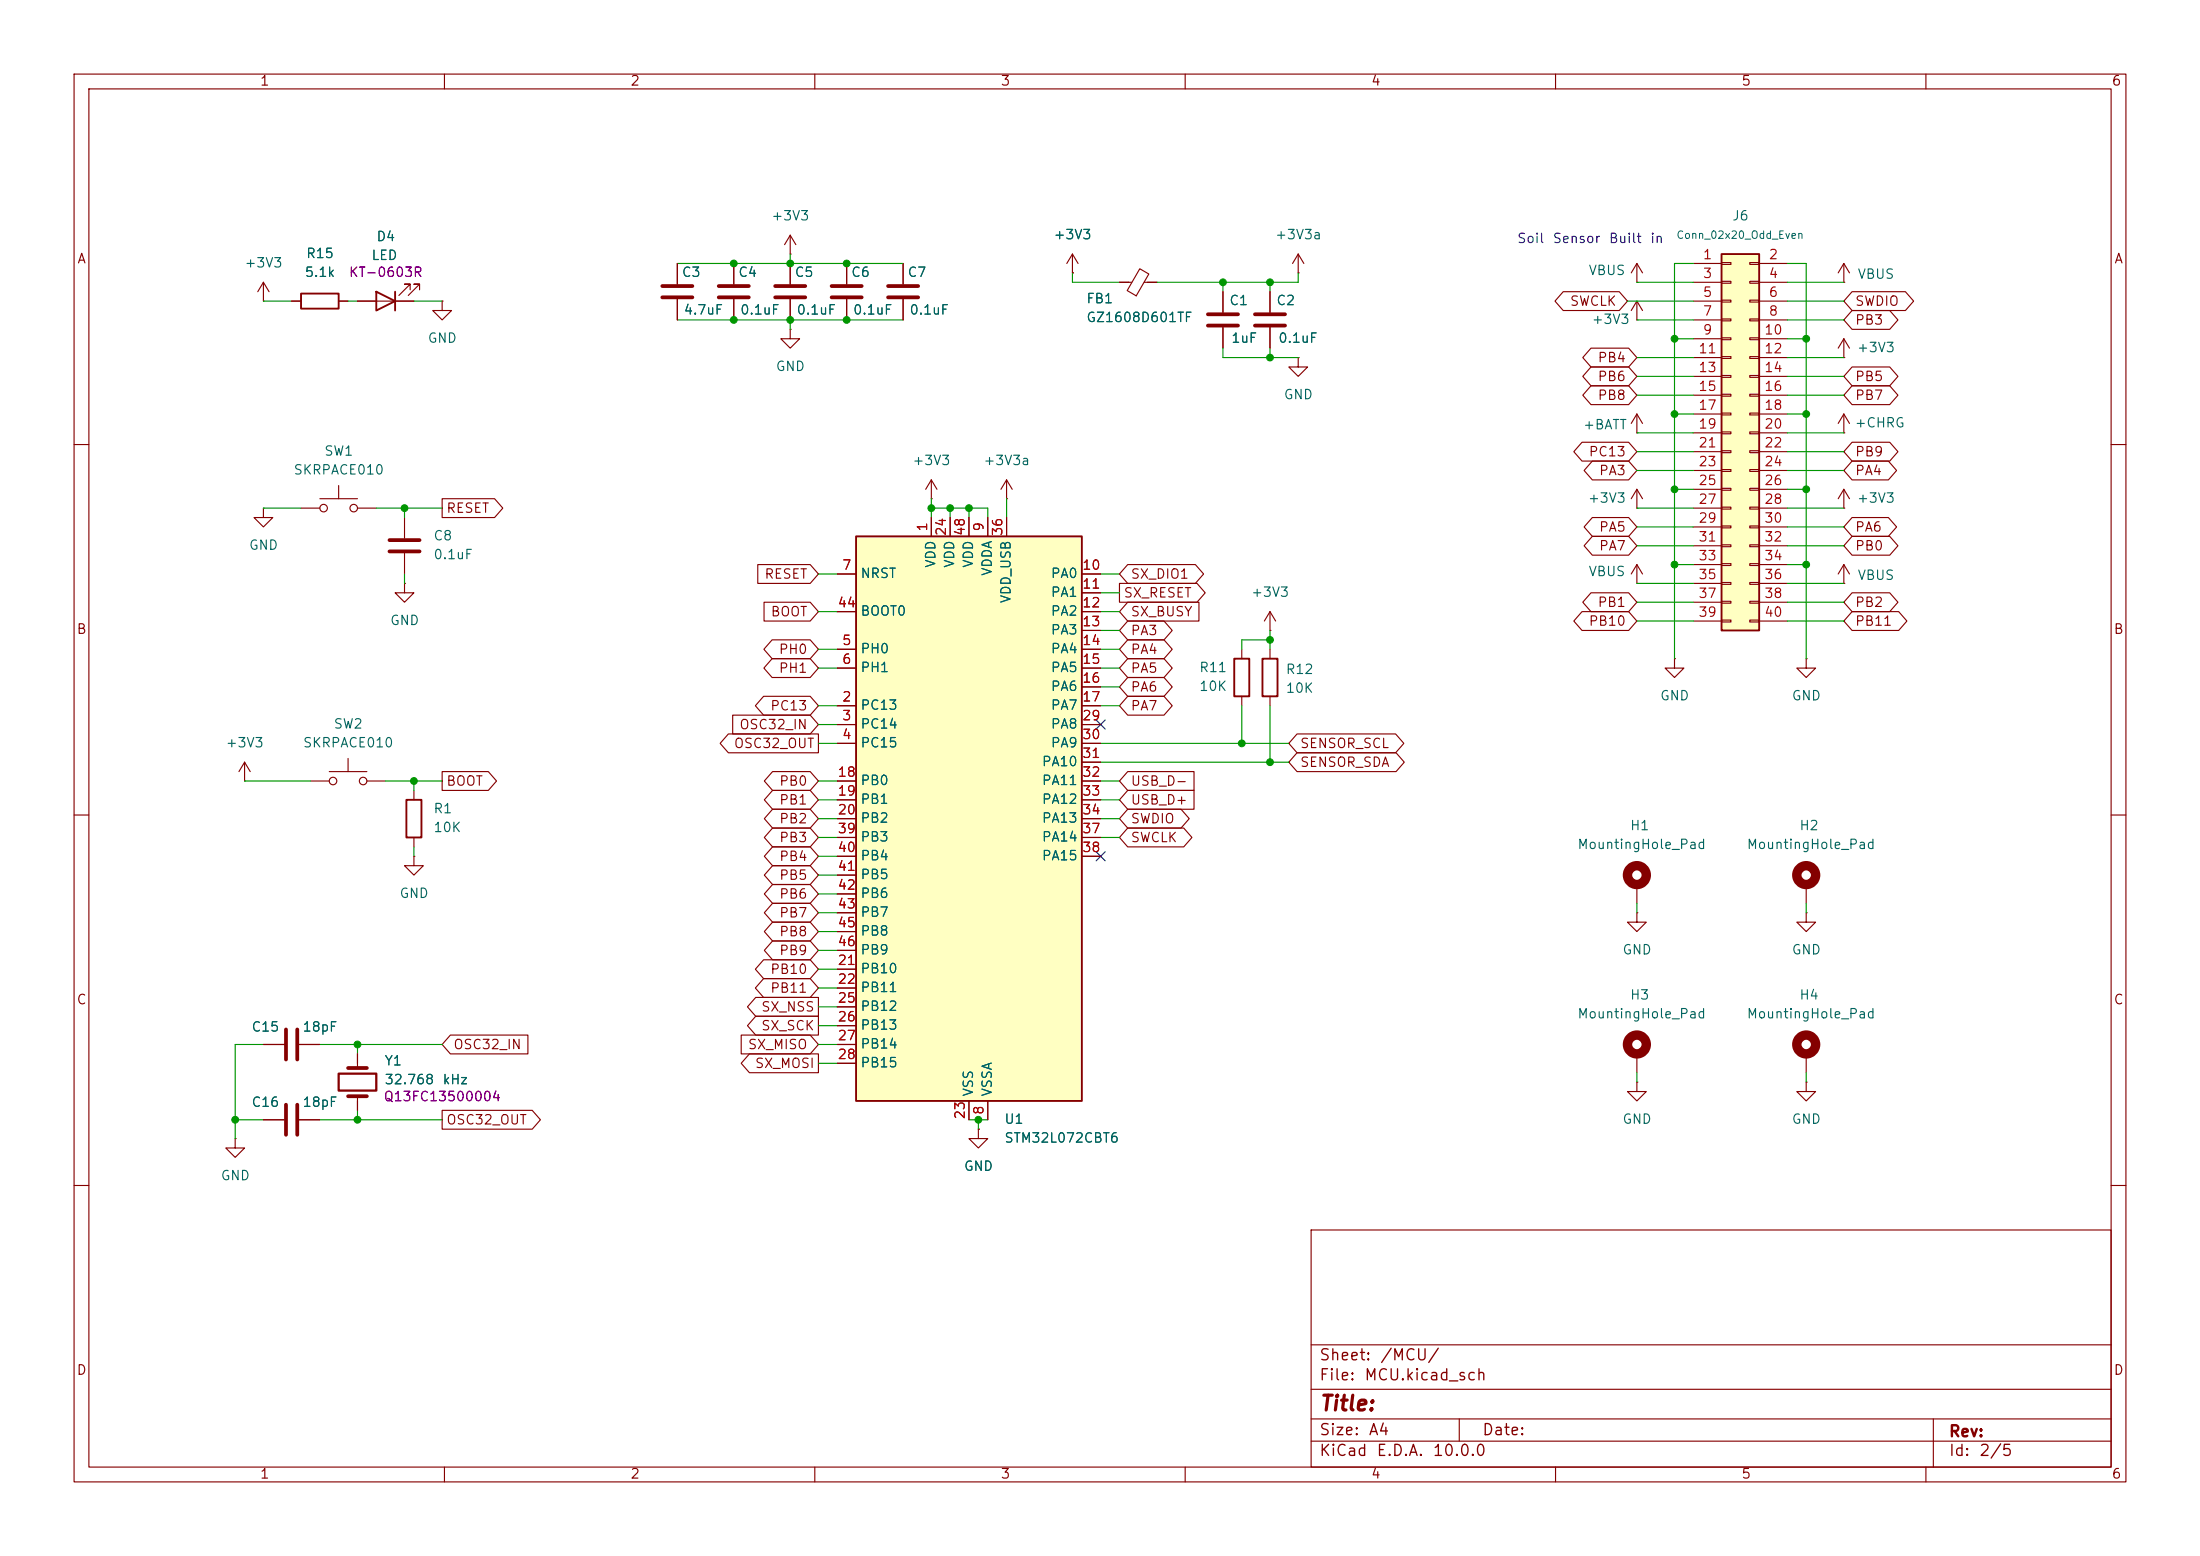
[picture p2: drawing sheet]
<svg xmlns="http://www.w3.org/2000/svg" width="297mm" height="210mm" viewBox="0 0 297 210" stroke-linecap="round" stroke-linejoin="round" font-family="sans-serif">
<g fill="none" stroke="#840000" stroke-width=".15">
<path d="M10 10h277v190h-277zM12 12h273v186h-273zM60 10v2M110 10v2M160 10v2M210 10v2M260 10v2M99.1 35.6v2.8M106.7 34.3h.1M106.7 31.8v2.5M106.7 35.6v2.8M106.7 31.8l-.8 1.2"/>
<path d="M106.7 31.8l.7 1.2M151.1 38.1h1.7M153.9 36.3l1.2 .7-1.7 2.9-1.2-.7zM154.5 38.1h1.7M165.1 39.4v2.8M171.4 39.4v2.8M175.3 36.8h.1M175.3 34.3l-.8 1.3M175.3 34.3l.7 1.3M175.3 34.3v2.5M99.1 40.4v2.8M106.7 44.5v1.2h1.2l-1.2 1.3-1.3-1.3h1.3"/>
<path d="M106.7 44.5h.1M106.7 40.4v2.8M165.1 44.2v2.8M171.4 44.2v2.8M175.3 48.3v1.2h1.2l-1.2 1.3-1.3-1.3h1.3M175.3 48.3h.1M10 60h2M35.6 68.6v1.3h1.2l-1.2 1.2-1.3-1.2h1.3M35.6 68.6h.1M125.7 67.3h.1M125.7 64.8l-.7 1.2M125.7 64.8l.8 1.2"/>
<path d="M125.7 64.8v2.5M135.9 67.3h.1M135.9 64.8l-.8 1.2M135.9 64.8l.8 1.2M135.9 64.8v2.5M285 60h2M167.6 87.6v1.3M167.6 94v1.3M171.4 85.1h.1M171.4 82.6v2.5M171.4 87.6v1.3M171.4 94v1.3"/>
<path d="M171.4 82.6l-.7 1.2M171.4 82.6l.8 1.2M243.8 88.9v1.3h1.3l-1.3 1.2-1.2-1.2h1.2M243.8 88.9h.1M10 110h2M243.8 119.4v2.5M285 110h2M10 160h2M177 166h108v32h-108zM285 160h2M60 198v2M110 198v2"/>
<path d="M160 198v2M177 194.5h108M177 191.5h108M177 187.5h108M177 181.5h108M197 191.5v3M210 198v2M260 198v2M261 191.5v6.5"/>
</g>
<path d="M97 38.6h4.1M104.6 38.6h4.1M97 40.1h4.1M104.6 40.1h4.1M163.1 43.9h4M163.1 42.4h4M169.4 43.9h4.1M169.4 42.4h4.1" fill="none" stroke="#840000" stroke-width=".51"/>
<circle cx="243.8" cy="118.1" r="1.27" fill="none" stroke="#840000" stroke-width="1.3"/>
<path d="M166.6 88.9h2.1v5.1h-2.1zM170.4 88.9h2.1v5.1h-2.1z" fill="none" stroke="#840000" stroke-width=".25"/>
<path d="M115.6 72.4h30.4v76.2h-30.4z" fill="#ffffc2"/>
<path d="M115.6 72.4h30.4v76.2h-30.4z" fill="none" stroke="#840000" stroke-width=".25"/>
<g fill="none" stroke="#840000" stroke-width=".15">
<path d="M113 77.5h2.6M125.7 69.9v2.5M128.3 69.9v2.5M130.8 69.9v2.5M133.3 69.9v2.5M135.9 69.9v2.5M146 77.5h2.6M248.9 68.6h.1M248.9 78.7h.1M248.9 66l-.7 1.3M248.9 66l.8 1.3M248.9 66v2.6"/>
<path d="M248.9 76.2v2.5M248.9 76.2l-.7 1.3M248.9 76.2l.8 1.3M113 95.3h2.6M113 97.8h2.6M113 87.6h2.6M113 90.2h2.6M113 82.6h2.6M146 95.3h2.6M146 97.8h2.6M146 87.6h2.6M146 90.2h2.6"/>
<path d="M146 80h2.6M146 82.6h2.6M146 85.1h2.6M146 92.7h2.6M113 100.3h2.6M113 105.4h2.6M113 108h2.6M113 110.5h2.6M113 113h2.6M113 115.6h2.6M113 118.1h2.6M146 100.3h2.6"/>
<path d="M146 105.4h2.6M146 108h2.6M146 110.5h2.6M146 102.9h2.6M146 113h2.6M146 115.6h2.6M113 130.8h2.6M113 133.4h2.6M113 135.9h2.6M113 138.4h2.6M113 120.7h2.6M113 123.2h2.6"/>
<path d="M113 125.7h2.6M113 128.3h2.6M113 141h2.6M113 143.5h2.6M130.8 148.6v2.5M132.1 152.4v1.3h1.2l-1.2 1.2-1.3-1.2h1.3M132.1 152.4h.1M133.3 148.6v2.5"/>
</g>
<path d="M232.4 34.3h5.1v50.8h-5.1z" fill="#ffffc2"/>
<path d="M40.6 39.6h5.1v2.1h-5.1zM50.8 39.4l2.5 1.2-2.5 1.3zM53.3 39.4v2.5M232.4 34.3h5.1v50.8h-5.1zM54.9 108h2v5h-2z" fill="none" stroke="#840000" stroke-width=".25"/>
<g fill="none" stroke="#840000" stroke-width=".15">
<path d="M35.6 38.1l-.8 1.3M35.6 38.1l.7 1.3M35.6 38.1v2.5M55.4 39.1v-.7h-.8h.8l-1.6 1.5M56.6 39.1v-.7h-.7h.7l-1.5 1.5M91.4 35.6v2.8M99.1 35.6v2.8M106.7 35.6v2.8M114.3 35.6v2.8M121.9 35.6v2.8M144.8 36.8h.1M144.8 34.3l-.8 1.3"/>
<path d="M144.8 34.3l.7 1.3M144.8 34.3v2.5M151.1 38.1h1.3M154.9 38.1h1.3M165.1 39.4v2.8M171.4 39.4v2.8M211 39.4h7.6l1.1 1.2-1.1 1.3h-7.6l-1.1-1.3zM221 38.1h.1M221 35.6l-.8 1.2M221 35.6l.7 1.2M221 35.6v2.5M228.6 35.6h3.8"/>
<path d="M228.6 38.1h3.8M232.4 35.4h1.3v.3h-1.3zM232.4 38h1.3v.2h-1.3zM236.2 35.4h1.3v.3h-1.3zM236.2 38h1.3v.2h-1.3zM237.5 35.6h3.8M237.5 38.1h3.8M248.9 38.1h.1M248.9 35.6l-.7 1.2M248.9 35.6l.8 1.2M248.9 35.6v2.5M250 39.4h7.2l1.1 1.2-1.1 1.3h-7.2l-1.1-1.3z"/>
<path d="M35.6 40.6h.1M39.4 40.6h1.2M45.7 40.6h1.3M48.3 40.6h7.6M59.7 40.6v1.3h1.3l-1.3 1.3-1.3-1.3h1.3M59.7 40.6h.1M91.4 40.4v2.8M99.1 40.4v2.8M106.7 40.4v2.8M114.3 40.4v2.8M121.9 40.4v2.8M165.1 44.2v2.8"/>
<path d="M171.4 44.2v2.8M213.6 59.7h6.3l1.1 1.3-1.1 1.2h-6.3l-1.1-1.2zM214.8 52.1h5.1l1.1 1.2-1.1 1.3h-5.1l-1.1-1.3zM214.8 47h5.1l1.1 1.3-1.1 1.2h-5.1l-1.1-1.2zM214.8 49.5h5.1l1.1 1.3-1.1 1.3h-5.1l-1.1-1.3zM221 58.4h.1M221 43.2h.1M221 40.6v2.6M221 55.9v2.5M221 55.9l-.8 1.3M221 55.9l.7 1.3M221 40.6l-.8 1.3"/>
<path d="M221 40.6l.7 1.3M228.6 40.6h3.8M228.6 43.2h3.8M228.6 45.7h3.8M228.6 48.3h3.8M228.6 50.8h3.8M228.6 53.3h3.8M228.6 55.9h3.8M228.6 58.4h3.8M232.4 40.5h1.3v.3h-1.3zM232.4 43.1h1.3v.2h-1.3zM232.4 45.6h1.3v.2h-1.3z"/>
<path d="M232.4 48.1h1.3v.3h-1.3zM232.4 50.7h1.3v.2h-1.3zM232.4 53.2h1.3v.3h-1.3zM232.4 55.8h1.3v.2h-1.3zM232.4 58.3h1.3v.2h-1.3zM236.2 40.5h1.3v.3h-1.3zM236.2 43.1h1.3v.2h-1.3zM236.2 45.6h1.3v.2h-1.3zM236.2 48.1h1.3v.3h-1.3zM236.2 50.7h1.3v.2h-1.3zM236.2 53.2h1.3v.3h-1.3zM236.2 55.8h1.3v.2h-1.3z"/>
<path d="M236.2 58.3h1.3v.2h-1.3zM237.5 40.6h3.8M237.5 43.2h3.8M237.5 45.7h3.8M237.5 48.3h3.8M237.5 50.8h3.8M237.5 53.3h3.8M237.5 55.9h3.8M237.5 58.4h3.8M248.9 48.3h.1M248.9 58.4h.1M248.9 45.7v2.6"/>
<path d="M248.9 55.9v2.5M248.9 45.7l-.7 1.3M248.9 45.7l.8 1.3M248.9 55.9l-.7 1.3M248.9 55.9l.8 1.3M250 41.9h5.1l1.1 1.3-1.1 1.3h-5.1l-1.1-1.3zM250 52.1h5.1l1.1 1.2-1.1 1.3h-5.1l-1.1-1.3zM250 49.5h5.1l1.1 1.3-1.1 1.3h-5.1l-1.1-1.3zM250 59.7h5.1l1.1 1.3-1.1 1.2h-5.1l-1.1-1.2zM40.6 68.6h2.6M43.2 67.3h5.1M45.7 65.5v1.8"/>
<path d="M48.3 68.6h2.5M54.6 78.7v1.3h1.3l-1.3 1.3-1.3-1.3h1.3M54.6 78.7h.1M54.6 69.9v2.7M54.6 74.7v2.8M59.7 67.3h7.1l1.1 1.3-1.1 1.3h-7.1zM102.3 76.2h7.1l1.1 1.3-1.1 1.2h-7.1zM113 77.5h2.6M125.7 69.9v2.5M128.3 69.9v2.5M130.8 69.9v2.5M133.3 69.9v2.5"/>
<path d="M135.9 69.9v2.5M146 77.5h2.6M151.1 78.7h10.5l1.1 1.3-1.1 1.3h-10.5zM152.2 76.2h9.2l1.1 1.3-1.1 1.2h-9.2l-1.1-1.2zM215 69.8h4.9l1.1 1.3-1.1 1.3h-4.9l-1.1-1.3zM215 62.2h4.9l1.1 1.3-1.1 1.3h-4.9l-1.1-1.3zM215 72.4h4.9l1.1 1.3-1.1 1.2h-4.9l-1.1-1.2zM221 78.7h.1M221 68.6h.1M221 66v2.6M221 76.2v2.5M221 76.2l-.8 1.3"/>
<path d="M221 76.2l.7 1.3M221 66l-.8 1.3M221 66l.7 1.3M228.6 61h3.8M228.6 63.5h3.8M228.6 66h3.8M228.6 68.6h3.8M228.6 71.1h3.8M228.6 73.7h3.8M228.6 76.2h3.8M228.6 78.7h3.8M232.4 60.8h1.3v.3h-1.3z"/>
<path d="M232.4 63.4h1.3v.2h-1.3zM232.4 65.9h1.3v.3h-1.3zM232.4 68.5h1.3v.2h-1.3zM232.4 71h1.3v.2h-1.3zM232.4 73.5h1.3v.3h-1.3zM232.4 76.1h1.3v.2h-1.3zM232.4 78.6h1.3v.3h-1.3zM236.2 60.8h1.3v.3h-1.3zM236.2 63.4h1.3v.2h-1.3zM236.2 65.9h1.3v.3h-1.3zM236.2 68.5h1.3v.2h-1.3zM236.2 71h1.3v.2h-1.3z"/>
<path d="M236.2 73.5h1.3v.3h-1.3zM236.2 76.1h1.3v.2h-1.3zM236.2 78.6h1.3v.3h-1.3zM237.5 61h3.8M237.5 63.5h3.8M237.5 66h3.8M237.5 68.6h3.8M237.5 71.1h3.8M237.5 73.7h3.8M237.5 76.2h3.8M237.5 78.7h3.8M250 72.4h5.1l1.1 1.3-1.1 1.2h-5.1l-1.1-1.2z"/>
<path d="M250 62.2h4.9l1.1 1.3-1.1 1.3h-4.9l-1.1-1.3zM250 69.8h4.9l1.1 1.3-1.1 1.3h-4.9l-1.1-1.3zM98.3 99.1h12.2v2.5h-12.2l-1.1-1.3zM98.9 96.5h10.5l1.1 1.3-1.1 1.3h-10.5zM103.1 94h6.3l1.1 1.3-1.1 1.2h-6.3l-1.1-1.2zM103.1 81.3h6.3l1.1 1.3-1.1 1.2h-6.3zM104.2 88.9h5.2l1.1 1.3-1.1 1.2h-5.2l-1.1-1.2zM104.2 86.4h5.2l1.1 1.2-1.1 1.3h-5.2l-1.1-1.3zM113 95.3h2.6M113 97.8h2.6M113 87.6h2.6M113 90.2h2.6"/>
<path d="M113 82.6h2.6M146 95.3h2.6M146 97.8h2.6M146 87.6h2.6M146 90.2h2.6M146 80h2.6M146 82.6h2.6M146 85.1h2.6M146 92.7h2.6M152.2 81.3h9.7v2.5h-9.7l-1.1-1.2zM152.2 91.4h4.9l1.2 1.3-1.2 1.3h-4.9l-1.1-1.3zM152.2 86.4h4.9l1.2 1.2-1.2 1.3h-4.9l-1.1-1.3z"/>
<path d="M152.2 83.8h4.9l1.2 1.3-1.2 1.3h-4.9l-1.1-1.3zM152.2 88.9h4.9l1.2 1.3-1.2 1.2h-4.9l-1.1-1.2zM152.2 94h4.9l1.2 1.3-1.2 1.2h-4.9l-1.1-1.2zM175.1 99.1h13.3l1.1 1.2-1.1 1.3h-13.3l-1.1-1.3zM213.6 82.5h6.3l1.1 1.3-1.1 1.3h-6.3l-1.1-1.3zM214.8 80h5.1l1.1 1.3-1.1 1.3h-5.1l-1.1-1.3zM226.1 88.9v1.3h1.2l-1.2 1.2-1.3-1.2h1.3M226.1 88.9h.1M228.6 81.3h3.8M228.6 83.8h3.8M232.4 81.2h1.3v.2h-1.3zM232.4 83.7h1.3v.2h-1.3z"/>
<path d="M236.2 81.2h1.3v.2h-1.3zM236.2 83.7h1.3v.2h-1.3zM237.5 81.3h3.8M237.5 83.8h3.8M250 82.5h6.3l1.1 1.3-1.1 1.3h-6.3l-1.1-1.3zM250 80h5.1l1.1 1.3-1.1 1.3h-5.1l-1.1-1.3zM33 105.4h.1M33 102.9l-.7 1.2M33 102.9l.8 1.2M33 102.9v2.5M41.9 105.4h2.5M44.4 104.1h5.1"/>
<path d="M47 102.4v1.7M49.5 105.4h2.6M55.9 115.6v1.2h1.2l-1.2 1.3-1.3-1.3h1.3M55.9 115.6h.1M55.9 106.7v1.3M55.9 113v1.3M59.7 104.1h6.2l1.1 1.3-1.1 1.3h-6.2zM104.3 106.7h5.1l1.1 1.3-1.1 1.2h-5.1l-1.1-1.2zM104.3 104.1h5.1l1.1 1.3-1.1 1.3h-5.1l-1.1-1.3zM104.3 111.8h5.1l1.1 1.2-1.1 1.3h-5.1l-1.1-1.3zM104.3 109.2h5.1l1.1 1.3-1.1 1.3h-5.1l-1.1-1.3zM104.3 119.4h5.1l1.1 1.3-1.1 1.2h-5.1l-1.1-1.2z"/>
<path d="M104.3 114.3h5.1l1.1 1.3-1.1 1.2h-5.1l-1.1-1.2zM104.3 116.8h5.1l1.1 1.3-1.1 1.3h-5.1l-1.1-1.3zM113 105.4h2.6M113 100.3h2.6M113 108h2.6M113 110.5h2.6M113 113h2.6M113 115.6h2.6M113 118.1h2.6M146 105.4h2.6M146 100.3h2.6M146 108h2.6"/>
<path d="M146 110.5h2.6M146 102.9h2.6M146 113h2.6M146 115.6h2.6M152.2 104.1h9v2.6h-9l-1.1-1.3zM152.2 106.7h9v2.5h-9l-1.1-1.2zM152.2 111.8h7.6l1.1 1.2-1.1 1.3h-7.6l-1.1-1.3zM152.2 109.2h7.2l1.2 1.3-1.2 1.3h-7.2l-1.1-1.3zM175.1 101.6h13.4l1.1 1.3-1.1 1.2h-13.4l-1.1-1.2zM221 119.4v2.5M60.8 139.7h10.5v2.5h-10.5l-1.1-1.2zM100.1 139.7h9.3l1.1 1.3-1.1 1.2h-9.3z"/>
<path d="M102 137.2h8.5v2.5h-8.5l-1.1-1.3zM102 134.6h8.5v2.6h-8.5l-1.1-1.3zM103.1 129.5h6.3l1.1 1.3-1.1 1.3h-6.3l-1.1-1.3zM103.1 132.1h6.3l1.1 1.3-1.1 1.2h-6.3l-1.1-1.2zM104.3 121.9h5.1l1.1 1.3-1.1 1.3h-5.1l-1.1-1.3zM104.3 124.5h5.1l1.1 1.2-1.1 1.3h-5.1l-1.1-1.3zM104.3 127h5.1l1.1 1.3-1.1 1.2h-5.1l-1.1-1.2zM113 130.8h2.6M113 133.4h2.6M113 135.9h2.6M113 138.4h2.6M113 120.7h2.6"/>
<path d="M113 123.2h2.6M113 125.7h2.6M113 128.3h2.6M221 123.2v1.3h1.2l-1.2 1.2-1.3-1.2h1.3M221 123.2h.1M243.8 123.2v1.3h1.3l-1.3 1.2-1.2-1.2h1.2M243.8 123.2h.1M31.7 153.7v1.2h1.3l-1.3 1.3-1.2-1.3h1.2M31.7 153.7h.1M35.6 141h2.8M35.6 151.1h2.8M40.4 141h2.8"/>
<path d="M40.4 151.1h2.8M48.3 142.2v1.9M48.3 148v1.9M59.7 149.9h12.1l1.2 1.2-1.2 1.3h-12.1zM101.2 142.2h9.3v2.6h-9.3l-1.1-1.3zM113 141h2.6M113 143.5h2.6M130.8 148.6v2.5M132.1 152.4h.1M133.3 148.6v2.5M221 146.1v1.2h1.2l-1.2 1.3-1.3-1.3h1.3M221 146.1h.1"/>
<path d="M221 142.2v2.6M243.8 146.1v1.2h1.3l-1.3 1.3-1.2-1.3h1.2M243.8 146.1h.1M243.8 142.2v2.6"/>
<circle cx="43.7" cy="68.6" r=".51"/>
<circle cx="47.8" cy="68.6" r=".51"/>
<circle cx="45" cy="105.4" r=".51"/>
<circle cx="49" cy="105.4" r=".51"/>
</g>
<g fill="none" stroke="#840000" stroke-width=".51">
<path d="M89.4 38.6h4.1M112.3 38.6h4M119.9 38.6h4.1M89.4 40.1h4.1M112.3 40.1h4M119.9 40.1h4.1M52.6 72.9h4M52.6 74.4h4M38.6 138.9v4.1M40.1 138.9v4.1M38.6 149.1v4.1M40.1 149.1v4.1"/>
<path d="M47 148h2.5M47 144.1h2.5"/>
</g>
<g fill="none" stroke="#840000" stroke-width="1.3">
<circle cx="221" cy="118.1" r="1.27"/>
<circle cx="221" cy="141" r="1.27"/>
<circle cx="243.8" cy="141" r="1.27"/>
</g>
<path d="M45.7 144.9h5.1v2.3h-5.1z" fill="none" stroke="#840000" stroke-width=".3"/>
<g fill="none" stroke="#009600" stroke-width=".15">
<path d="M91.4 35.6h30.5M106.7 34.3v1.3M144.8 36.8v1.3h6.3M165.1 38.1v1.3M171.4 38.1v1.3M175.3 36.8v1.3h-19.1M221 38.1h7.6M228.6 35.6h-2.5v53.3M241.3 35.6h2.5v53.3M241.3 38.1h7.6M35.6 40.6h3.8M47 40.6h1.3"/>
<path d="M55.9 40.6h3.8M91.4 43.2h30.5M106.7 43.2v1.3M165.1 47v1.3h10.2M171.4 47v1.3M219.7 40.6h8.9M221 43.2h7.6M221 58.4h7.6M221 48.3h7.6M221 50.8h7.6M221 53.3h7.6M226.1 55.9h2.5"/>
<path d="M226.1 45.7h2.5M241.3 40.6h7.6M241.3 43.2h7.6M241.3 58.4h7.6M241.3 55.9h2.5M241.3 45.7h2.5M241.3 48.3h7.6M241.3 50.8h7.6M241.3 53.3h7.6M35.6 68.6h5M50.8 68.6h8.9M54.6 68.6v1.3"/>
<path d="M54.6 77.5v1.2M110.5 77.5h2.5M125.7 68.6h7.6v1.3M125.7 67.3v2.6M128.3 68.6v1.3M130.8 68.6v1.3M135.9 67.3v2.6M148.6 77.5h2.5M221 68.6h7.6M221 61h7.6M221 71.1h7.6M221 63.5h7.6"/>
<path d="M221 73.7h7.6M221 78.7h7.6M226.1 66h2.5M226.1 76.2h2.5M241.3 68.6h7.6M241.3 61h7.6M241.3 71.1h7.6M241.3 63.5h7.6M241.3 66h2.5M241.3 73.7h7.6M241.3 78.7h7.6M241.3 76.2h2.5"/>
<path d="M110.5 90.2h2.5M110.5 82.6h2.5M110.5 87.6h2.5M110.5 95.3h2.5M110.5 97.8h2.5M148.6 90.2h2.5M148.6 82.6h2.5M148.6 87.6h2.5M148.6 95.3h2.5M148.6 85.1h2.5M148.6 92.7h2.5M148.6 80h2.5"/>
<path d="M167.6 95.3v5M171.4 86.4h-3.8v1.2M171.4 85.1v2.5M171.4 95.3v7.6M221 83.8h7.6M221 81.3h7.6M241.3 83.8h7.6M241.3 81.3h7.6M33 105.4h8.9M52.1 105.4h7.6M55.9 105.4v1.3M55.9 114.3v1.3"/>
<path d="M110.5 105.4h2.5M110.5 108h2.5M110.5 100.3h2.5M110.5 110.5h2.5M110.5 118.1h2.5M110.5 113h2.5M110.5 115.6h2.5M148.6 105.4h2.5M148.6 108h2.5M148.6 100.3h25.4M148.6 110.5h2.5M148.6 113h2.5"/>
<path d="M148.6 102.9h25.4M110.5 130.8h2.5M110.5 135.9h2.5M110.5 138.4h2.5M110.5 123.2h2.5M110.5 128.3h2.5M110.5 133.4h2.5M110.5 125.7h2.5M110.5 120.7h2.5M221 121.9v1.3M243.8 121.9v1.3M31.7 151.1h3.9"/>
<path d="M35.6 141h-3.9v12.7M43.2 141h16.5M43.2 151.1h16.5M48.3 141v1.2M48.3 149.9v1.2M110.5 141h2.5M110.5 143.5h2.5M130.8 151.1h2.5M132.1 151.1v1.3M221 144.8v1.3M243.8 144.8v1.3"/>
</g>
<path d="M148 97.2l1.2 1.2M149.2 97.2l-1.2 1.2M148 115l1.2 1.2M149.2 115l-1.2 1.2" fill="none" stroke="#000084" stroke-width=".15"/>
<g fill="#009600" stroke="#009600" stroke-width=".14">
<circle cx="226.1" cy="55.9" r=".46"/>
<circle cx="243.8" cy="45.7" r=".46"/>
<circle cx="226.1" cy="45.7" r=".46"/>
<circle cx="171.4" cy="86.4" r=".46"/>
<circle cx="171.4" cy="102.9" r=".46"/>
<circle cx="167.6" cy="100.3" r=".46"/>
<circle cx="243.8" cy="55.9" r=".46"/>
<circle cx="226.1" cy="66" r=".46"/>
<circle cx="243.8" cy="76.2" r=".46"/>
<circle cx="171.4" cy="48.3" r=".46"/>
<circle cx="165.1" cy="38.1" r=".46"/>
<circle cx="171.4" cy="38.1" r=".46"/>
<circle cx="243.8" cy="66" r=".46"/>
<circle cx="226.1" cy="76.2" r=".46"/>
<circle cx="31.7" cy="151.1" r=".46"/>
<circle cx="48.3" cy="141" r=".46"/>
<circle cx="48.3" cy="151.1" r=".46"/>
<circle cx="55.9" cy="105.4" r=".46"/>
<circle cx="114.3" cy="35.6" r=".46"/>
<circle cx="114.3" cy="43.2" r=".46"/>
<circle cx="99.1" cy="35.6" r=".46"/>
<circle cx="99.1" cy="43.2" r=".46"/>
<circle cx="130.8" cy="68.6" r=".46"/>
<circle cx="106.7" cy="35.6" r=".46"/>
<circle cx="106.7" cy="43.2" r=".46"/>
<circle cx="128.3" cy="68.6" r=".46"/>
<circle cx="132.1" cy="151.1" r=".46"/>
<circle cx="125.7" cy="68.6" r=".46"/>
<circle cx="54.6" cy="68.6" r=".46"/>
</g>
<text font-size="2" fill="#840000" x="178" y="190.9">Title:</text>
<g font-size="1.5" fill="#840000">
<text x="178" y="184">Sheet:</text>
<text x="186.2" y="184">/MCU/</text>
<text x="178" y="186.7">File:</text>
<text x="184.1" y="186.7">MCU.kicad_sch</text>
<text x="178" y="196.9">KiCad</text>
<text x="178" y="194.1">Size:</text>
<text x="184.7" y="194.1">A4</text>
<text x="185.7" y="196.9">E.D.A.</text>
<text x="193.3" y="196.9">10.0.0</text>
<text x="200" y="194.1">Date:</text>
<text x="263" y="194.3">Rev:</text>
<text x="263" y="196.9">Id:</text>
<text x="267.1" y="196.9">2/5</text>
</g>
<g font-size="1.3" fill="#840000">
<text x="35" y="11.9">1</text>
<text x="85" y="11.9">2</text>
<text x="135" y="11.9">3</text>
<text x="185" y="11.9">4</text>
<text x="235" y="11.9">5</text>
<text x="285" y="11.9">6</text>
<text x="10.3" y="35.9">A</text>
<text x="285.3" y="35.9">A</text>
<text x="211.8" y="41.6">SWCLK</text>
<text x="250.3" y="41.6">SWDIO</text>
<text x="250.3" y="44.1">PB3</text>
<text x="215.6" y="49.2">PB4</text>
<text x="215.6" y="51.8">PB6</text>
<text x="250.3" y="51.8">PB5</text>
<text x="215.6" y="54.3">PB8</text>
<text x="250.3" y="54.3">PB7</text>
<text x="214.4" y="61.9">PC13</text>
<text x="215.8" y="64.5">PA3</text>
<text x="250.3" y="64.5">PA4</text>
<text x="250.3" y="61.9">PB9</text>
<text x="60.2" y="69.5">RESET</text>
<text x="215.8" y="72.1">PA5</text>
<text x="215.8" y="74.6">PA7</text>
<text x="250.3" y="74.6">PB0</text>
<text x="250.3" y="72.1">PA6</text>
<text x="103.1" y="78.4">RESET</text>
<text x="104" y="83.5">BOOT</text>
<text x="151.6" y="81">SX_RESET</text>
<text x="152.6" y="83.5">SX_BUSY</text>
<text x="152.6" y="78.4">SX_DIO1</text>
<text x="215.6" y="82.2">PB1</text>
<text x="250.3" y="82.2">PB2</text>
<text x="10.3" y="85.9">B</text>
<text x="105" y="88.6">PH0</text>
<text x="152.6" y="88.6">PA4</text>
<text x="152.6" y="86">PA3</text>
<text x="214.4" y="84.8">PB10</text>
<text x="250.3" y="84.8">PB11</text>
<text x="285.3" y="85.9">B</text>
<text x="105" y="91.1">PH1</text>
<text x="152.6" y="93.7">PA6</text>
<text x="152.6" y="91.1">PA5</text>
<text x="99" y="101.3">OSC32_OUT</text>
<text x="99.7" y="98.7">OSC32_IN</text>
<text x="103.9" y="96.2">PC13</text>
<text x="152.6" y="96.2">PA7</text>
<text x="175.4" y="101.3">SENSOR_SCL</text>
<text x="60.2" y="106.4">BOOT</text>
<text x="105.1" y="106.4">PB0</text>
<text x="152.6" y="106.4">USB_D-</text>
<text x="175.4" y="103.8">SENSOR_SDA</text>
<text x="105.1" y="108.9">PB1</text>
<text x="105.1" y="114">PB3</text>
<text x="105.1" y="111.4">PB2</text>
<text x="152.6" y="108.9">USB_D+</text>
<text x="152.6" y="114">SWCLK</text>
<text x="152.6" y="111.4">SWDIO</text>
<text x="105.1" y="116.5">PB4</text>
<text x="105.1" y="119.1">PB5</text>
<text x="105.1" y="124.1">PB7</text>
<text x="105.1" y="121.6">PB6</text>
<text x="103.9" y="131.8">PB10</text>
<text x="105.1" y="126.7">PB8</text>
<text x="105.1" y="129.2">PB9</text>
<text x="10.3" y="135.9">C</text>
<text x="102.7" y="136.8">SX_NSS</text>
<text x="103.9" y="134.3">PB11</text>
<text x="285.3" y="135.9">C</text>
<text x="61.1" y="141.9">OSC32_IN</text>
<text x="100.9" y="141.9">SX_MISO</text>
<text x="102.7" y="139.4">SX_SCK</text>
<text x="101.8" y="144.5">SX_MOSI</text>
<text x="60.2" y="152.1">OSC32_OUT</text>
<text x="10.3" y="185.9">D</text>
<text x="285.3" y="185.9">D</text>
<text x="35" y="199.9">1</text>
<text x="85" y="199.9">2</text>
<text x="135" y="199.9">3</text>
<text x="185" y="199.9">4</text>
<text x="235" y="199.9">5</text>
<text x="285" y="199.9">6</text>
</g>
<g font-size="1.3" fill="#006464">
<text x="41.2" y="35.2">R15</text>
<text x="50.1" y="35.4">LED</text>
<text x="50.7" y="32.9">D4</text>
<text x="104" y="30.1">+3V3</text>
<text x="142.1" y="32.6">+3V3</text>
<text x="172" y="32.6">+3V3a</text>
<text x="233.8" y="30.1">J6</text>
<text x="32.9" y="36.4">+3V3</text>
<text x="41.1" y="37.7">5.1k</text>
<text x="92" y="37.7">C3</text>
<text x="99.6" y="37.7">C4</text>
<text x="107.2" y="37.7">C5</text>
<text x="114.8" y="37.7">C6</text>
<text x="122.4" y="37.7">C7</text>
<text x="146.6" y="41.2">FB1</text>
<text x="165.9" y="41.5">C1</text>
<text x="172.2" y="41.5">C2</text>
<text x="214.4" y="37.4">VBUS</text>
<text x="250.7" y="37.9">VBUS</text>
<text x="57.7" y="46.6">GND</text>
<text x="92.2" y="42.8">4.7uF</text>
<text x="99.8" y="42.8">0.1uF</text>
<text x="107.5" y="42.8">0.1uF</text>
<text x="115.1" y="42.8">0.1uF</text>
<text x="122.7" y="42.8">0.1uF</text>
<text x="146.6" y="43.8">GZ1608D601TF</text>
<text x="166.1" y="46.6">1uF</text>
<text x="172.5" y="46.6">0.1uF</text>
<text x="214.8" y="44">+3V3</text>
<text x="250.6" y="47.9">+3V3</text>
<text x="104.6" y="50.4">GND</text>
<text x="173.2" y="54.2">GND</text>
<text x="213.6" y="58.3">+BATT</text>
<text x="250.3" y="58">+CHRG</text>
<text x="39.5" y="64.4">SKRPACE010</text>
<text x="43.7" y="61.8">SW1</text>
<text x="123.1" y="63.1">+3V3</text>
<text x="132.7" y="63.1">+3V3a</text>
<text x="214.3" y="68.2">+3V3</text>
<text x="250.6" y="68.2">+3V3</text>
<text x="33.5" y="74.5">GND</text>
<text x="58.4" y="73.3">C8</text>
<text x="58.4" y="75.8">0.1uF</text>
<text x="126.6" y="76.7" transform="rotate(-90 126.6 76.7)">VDD</text>
<text x="129.1" y="76.7" transform="rotate(-90 129.1 76.7)">VDD</text>
<text x="131.7" y="76.7" transform="rotate(-90 131.7 76.7)">VDD</text>
<text x="134.2" y="77.8" transform="rotate(-90 134.2 77.8)">VDDA</text>
<text x="116.1" y="78.3">NRST</text>
<text x="116.1" y="83.4">BOOT0</text>
<text x="136.8" y="81.5" transform="rotate(-90 136.8 81.5)">VDD_USB</text>
<text x="141.8" y="78.3">PA0</text>
<text x="141.8" y="80.9">PA1</text>
<text x="141.8" y="83.4">PA2</text>
<text x="168.8" y="80.9">+3V3</text>
<text x="214.4" y="78.1">VBUS</text>
<text x="250.7" y="78.6">VBUS</text>
<text x="52.6" y="84.7">GND</text>
<text x="116.1" y="88.5">PH0</text>
<text x="141.8" y="86">PA3</text>
<text x="141.8" y="88.5">PA4</text>
<text x="116.1" y="91">PH1</text>
<text x="141.8" y="91">PA5</text>
<text x="141.8" y="93.6">PA6</text>
<text x="161.8" y="91">R11</text>
<text x="161.8" y="93.6">10K</text>
<text x="173.5" y="91.3">R12</text>
<text x="173.5" y="93.8">10K</text>
<text x="224" y="94.8">GND</text>
<text x="241.8" y="94.8">GND</text>
<text x="30.4" y="101.2">+3V3</text>
<text x="40.8" y="101.2">SKRPACE010</text>
<text x="45" y="98.7">SW2</text>
<text x="116.1" y="96.1">PC13</text>
<text x="116.1" y="98.7">PC14</text>
<text x="116.1" y="101.2">PC15</text>
<text x="141.8" y="96.1">PA7</text>
<text x="141.8" y="98.7">PA8</text>
<text x="141.8" y="101.2">PA9</text>
<text x="116.1" y="106.3">PB0</text>
<text x="140.6" y="103.7">PA10</text>
<text x="140.6" y="106.3">PA11</text>
<text x="58.4" y="110.1">R1</text>
<text x="58.4" y="112.6">10K</text>
<text x="116.1" y="108.8">PB1</text>
<text x="116.1" y="111.4">PB2</text>
<text x="116.1" y="113.9">PB3</text>
<text x="140.6" y="108.8">PA12</text>
<text x="140.6" y="111.4">PA13</text>
<text x="140.6" y="113.9">PA14</text>
<text x="220" y="112.4">H1</text>
<text x="242.8" y="112.4">H2</text>
<text x="116.1" y="116.4">PB4</text>
<text x="116.1" y="119">PB5</text>
<text x="140.6" y="116.4">PA15</text>
<text x="212.9" y="114.9">MountingHole_Pad</text>
<text x="235.7" y="114.9">MountingHole_Pad</text>
<text x="53.8" y="121.5">GND</text>
<text x="116.1" y="121.5">PB6</text>
<text x="116.1" y="124.1">PB7</text>
<text x="116.1" y="131.7">PB10</text>
<text x="116.1" y="126.6">PB8</text>
<text x="116.1" y="129.1">PB9</text>
<text x="218.9" y="129.1">GND</text>
<text x="241.8" y="129.1">GND</text>
<text x="116.1" y="134.2">PB11</text>
<text x="116.1" y="136.8">PB12</text>
<text x="212.9" y="137.8">MountingHole_Pad</text>
<text x="220" y="135.2">H3</text>
<text x="235.7" y="137.8">MountingHole_Pad</text>
<text x="242.8" y="135.2">H4</text>
<text x="33.9" y="139.5">C15</text>
<text x="40.8" y="139.5">18pF</text>
<text x="116.1" y="139.3">PB13</text>
<text x="116.1" y="141.8">PB14</text>
<text x="33.9" y="149.7">C16</text>
<text x="40.8" y="149.7">18pF</text>
<text x="51.8" y="144.1">Y1</text>
<text x="51.8" y="146.7">32.768</text>
<text x="59.6" y="146.7">kHz</text>
<text x="116.1" y="144.4">PB15</text>
<text x="131.7" y="148.1" transform="rotate(-90 131.7 148.1)">VSS</text>
<text x="134.2" y="148.1" transform="rotate(-90 134.2 148.1)">VSSA</text>
<text x="135.5" y="152">U1</text>
<text x="135.5" y="154.5">STM32L072CBT6</text>
<text x="218.9" y="152">GND</text>
<text x="241.8" y="152">GND</text>
<text x="29.7" y="159.6">GND</text>
<text x="130" y="158.3">GND</text>
</g>
<g font-size="1.3" fill="#0000c2">
<text x="204.7" y="33.1">Soil</text>
<text x="209.5" y="33.1">Sensor</text>
<text x="217.1" y="33.1">Built</text>
<text x="222.7" y="33.1">in</text>
</g>
<g font-size="1.3" fill="#a90000">
<text x="229.8" y="35.3">1</text>
<text x="238.7" y="35.3">2</text>
<text x="229.8" y="37.8">3</text>
<text x="229.8" y="40.4">5</text>
<text x="238.7" y="37.8">4</text>
<text x="238.7" y="40.4">6</text>
<text x="229.8" y="42.9">7</text>
<text x="229.8" y="45.5">9</text>
<text x="238.1" y="45.5">10</text>
<text x="238.7" y="42.9">8</text>
<text x="229.2" y="48">11</text>
<text x="229.2" y="50.5">13</text>
<text x="229.2" y="53.1">15</text>
<text x="238.1" y="48">12</text>
<text x="238.1" y="50.5">14</text>
<text x="238.1" y="53.1">16</text>
<text x="229.2" y="55.6">17</text>
<text x="229.2" y="58.2">19</text>
<text x="238.1" y="55.6">18</text>
<text x="238.1" y="58.2">20</text>
<text x="229.2" y="60.7">21</text>
<text x="229.2" y="63.2">23</text>
<text x="229.2" y="65.8">25</text>
<text x="238.1" y="60.7">22</text>
<text x="238.1" y="63.2">24</text>
<text x="238.1" y="65.8">26</text>
<text x="125.5" y="71.8" transform="rotate(-90 125.5 71.8)">1</text>
<text x="133.1" y="71.8" transform="rotate(-90 133.1 71.8)">9</text>
<text x="229.2" y="68.3">27</text>
<text x="229.2" y="70.9">29</text>
<text x="238.1" y="68.3">28</text>
<text x="238.1" y="70.9">30</text>
<text x="113.6" y="77.2">7</text>
<text x="128" y="72.4" transform="rotate(-90 128 72.4)">24</text>
<text x="130.6" y="72.4" transform="rotate(-90 130.6 72.4)">48</text>
<text x="135.6" y="72.4" transform="rotate(-90 135.6 72.4)">36</text>
<text x="146" y="77.2">10</text>
<text x="229.2" y="73.4">31</text>
<text x="229.2" y="75.9">33</text>
<text x="238.1" y="73.4">32</text>
<text x="238.1" y="75.9">34</text>
<text x="113" y="82.3">44</text>
<text x="146" y="79.8">11</text>
<text x="146" y="82.3">12</text>
<text x="229.2" y="78.5">35</text>
<text x="229.2" y="81">37</text>
<text x="229.2" y="83.6">39</text>
<text x="238.1" y="78.5">36</text>
<text x="238.1" y="81">38</text>
<text x="238.1" y="83.6">40</text>
<text x="113.6" y="87.4">5</text>
<text x="113.6" y="89.9">6</text>
<text x="146" y="84.8">13</text>
<text x="146" y="87.4">14</text>
<text x="146" y="89.9">15</text>
<text x="113.6" y="95">2</text>
<text x="146" y="92.5">16</text>
<text x="146" y="95">17</text>
<text x="113.6" y="97.5">3</text>
<text x="113.6" y="100.1">4</text>
<text x="146" y="97.5">29</text>
<text x="146" y="100.1">30</text>
<text x="113" y="105.2">18</text>
<text x="113" y="107.7">19</text>
<text x="146" y="102.6">31</text>
<text x="146" y="105.2">32</text>
<text x="146" y="107.7">33</text>
<text x="113" y="110.2">20</text>
<text x="113" y="112.8">39</text>
<text x="146" y="110.2">34</text>
<text x="146" y="112.8">37</text>
<text x="113" y="115.3">40</text>
<text x="113" y="117.9">41</text>
<text x="146" y="115.3">38</text>
<text x="113" y="120.4">42</text>
<text x="113" y="122.9">43</text>
<text x="113" y="125.5">45</text>
<text x="113" y="130.6">21</text>
<text x="113" y="128">46</text>
<text x="113" y="133.1">22</text>
<text x="113" y="135.6">25</text>
<text x="113" y="138.2">26</text>
<text x="113" y="140.7">27</text>
<text x="113" y="143.3">28</text>
<text x="130.6" y="151.2" transform="rotate(-90 130.6 151.2)">23</text>
<text x="133.1" y="150.6" transform="rotate(-90 133.1 150.6)">8</text>
</g>
<g font-size="1.3" fill="#840084">
<text x="47" y="37.7">KT-0603R</text>
<text x="51.7" y="148.9">Q13FC13500004</text>
</g>
<text font-size="1" fill="#006464" x="226.2" y="32.5">Conn_02x20_Odd_Even</text>
</svg>
